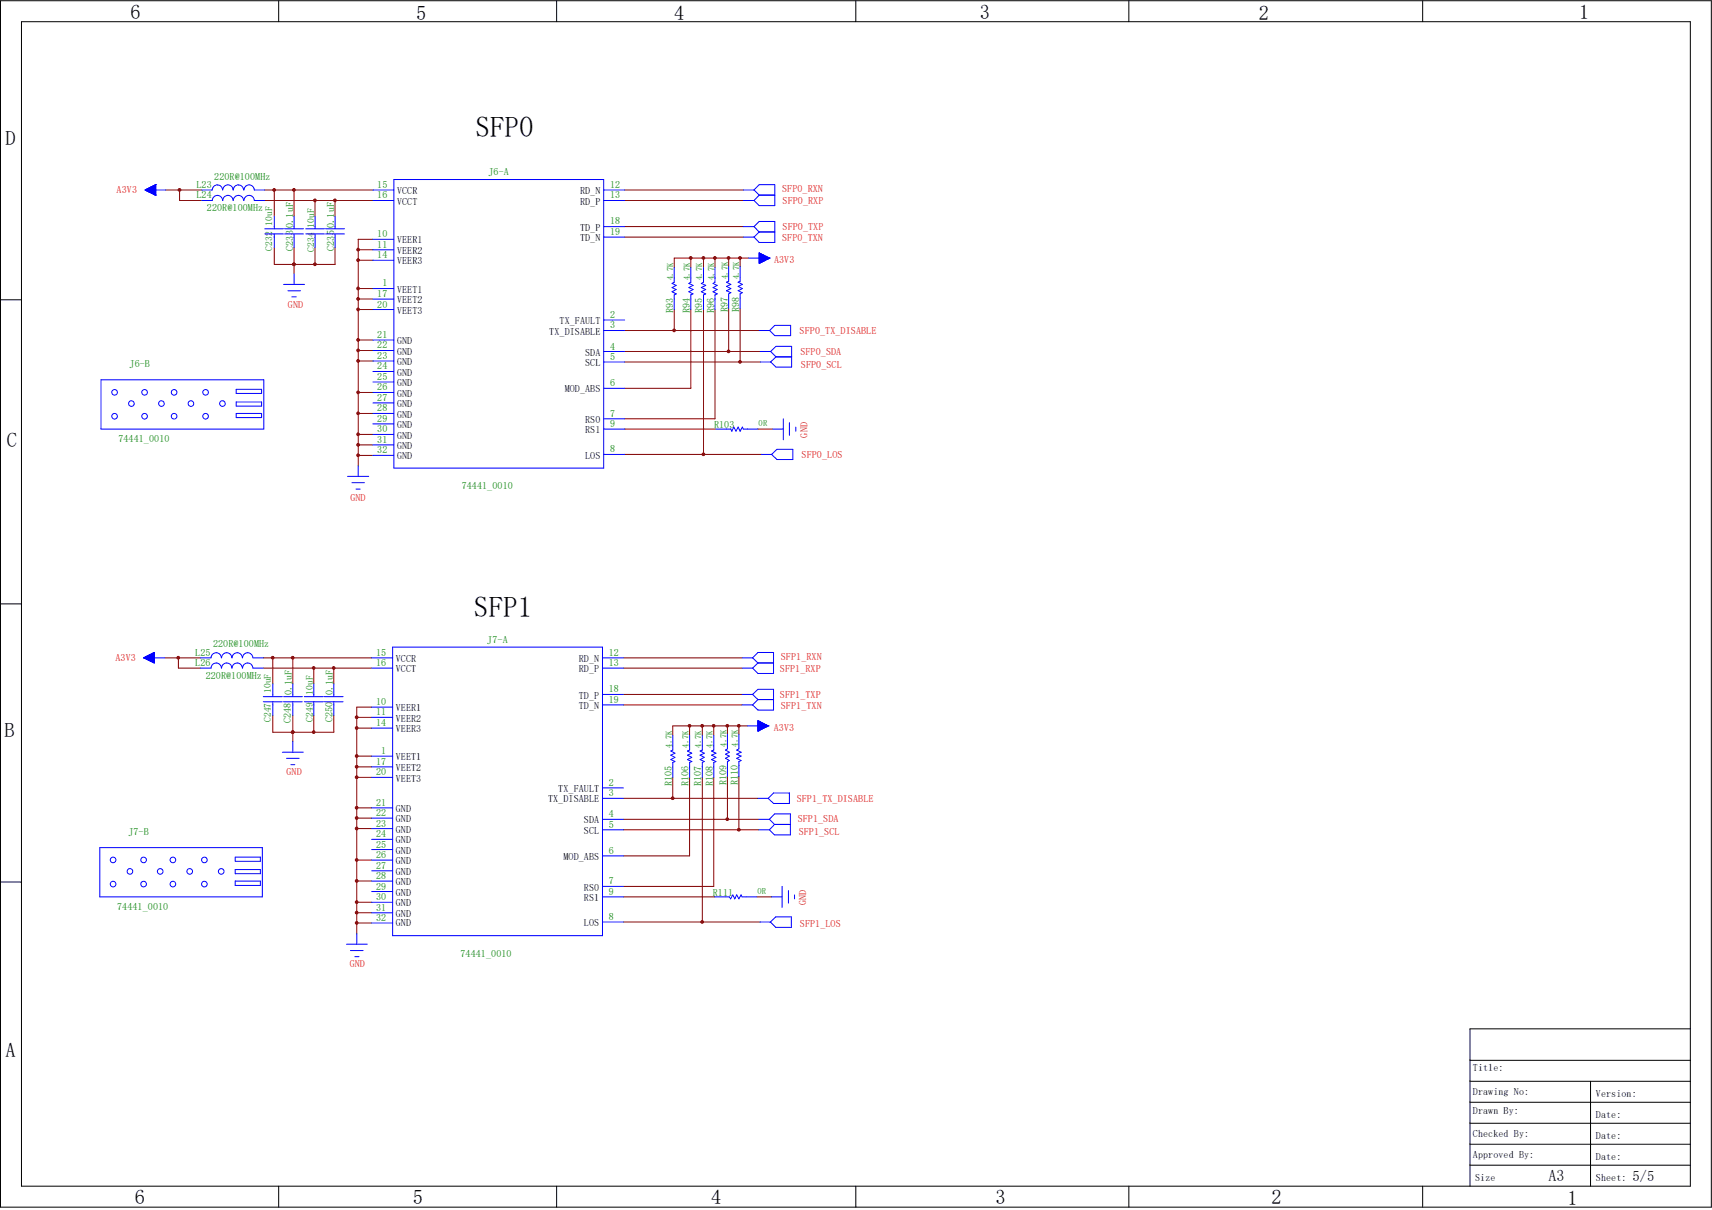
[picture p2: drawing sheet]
<svg xmlns="http://www.w3.org/2000/svg" width="297mm" height="210mm" viewBox="0 0 297 210" stroke-linecap="round" stroke-linejoin="round" font-family="sans-serif">
<g fill="none" stroke="#800000" stroke-width=".17">
<path d="M28.8 33h6.2M31.2 33v1.8h3.8M45.9 34.8h18.8M45.9 33h18.8M47.6 33v4.5M51 33v4.5M54.7 34.8v2.7M58.1 34.8v2.7M108.4 34.8h20.5M108.4 33h20.5M108.4 39.3h20.5M47.6 43v2.9h10.5v-2.9"/>
<path d="M51 45.9h.1M51 43v4.5M54.7 43v2.9M62.1 43.3h2.6M62.1 45.2h2.6M62.1 50.1h2.6M62.1 51.9h2.6M62.1 53.7h2.6M62.1 59h2.6M64.7 41.5h-2.6v39.4M108.4 41.1h20.5M108.4 57.4h23.3"/>
<path d="M117 53.7v3.7M119.8 44.8v1.6M119.8 53.7v13.7h-11.4M122 44.8v1.6M122 53.7v25.2M124 44.8v1.6M124 53.7v19h-15.6M126.4 44.8v1.5M126.4 53.6v7.4M128.4 44.8v1.5M128.4 53.6v9.2M129.9 44.8h-12.9v1.6"/>
<path d="M62.1 60.8h2.6M62.1 62.7h2.6M62.1 68.1h2.6M62.1 71.8h2.6M62.1 75.4h2.6M62.1 77.2h2.6M62.1 79h2.6M108.4 61h23.5M108.4 62.8h23.5M108.4 74.5h15.8M108.4 78.9h23.7M131.5 74.5h2.6"/>
<path d="M28.6 114.2h6.2M30.9 114.2v1.8h3.9M45.7 116h18.8M45.7 114.2h18.8M47.3 114.2v4.5M50.8 114.2v4.5M54.4 116v2.7M57.9 116v2.7M108.2 116h20.5M108.2 114.2h20.5M47.3 124.2v2.9h10.6v-2.9M50.8 127.1h.1"/>
<path d="M50.8 124.2v4.5M54.4 124.2v2.9M61.9 124.5h2.6M61.9 126.4h2.6M61.9 131.2h2.6M61.9 133.1h2.6M61.9 134.9h2.6M64.5 122.7h-2.6v39.4M108.2 120.5h20.5M108.2 122.3h20.5M108.2 138.6h23.3M116.7 134.9v3.7"/>
<path d="M119.6 126v1.6M119.6 134.9v13.6h-11.4M121.8 126v1.6M121.8 134.9v25.1M123.8 126v1.6M123.8 134.9v18.9h-15.6M126.2 126v1.4M126.2 134.7v7.5M128.2 126v1.4M128.2 134.7v9.3M129.7 126h-13v1.6M61.9 140.2h2.6"/>
<path d="M61.9 142h2.6M61.9 143.8h2.6M61.9 149.3h2.6M61.9 152.9h2.6M61.9 156.6h2.6M61.9 158.4h2.6M108.2 142.2h23.5M108.2 144h23.5M108.2 155.7h15.8M131.3 155.7h2.6M61.9 160.2h2.6M108.2 160h23.6"/>
</g>
<circle cx="62.1" cy="43.3" r=".23" fill="#800000"/>
<circle cx="62.1" cy="43.3" r=".23" fill="none" stroke="#800000" stroke-width=".17"/>
<circle cx="62.1" cy="45.1" r=".23" fill="#800000"/>
<circle cx="62.1" cy="45.1" r=".23" fill="none" stroke="#800000" stroke-width=".17"/>
<circle cx="62.1" cy="50.1" r=".23" fill="#800000"/>
<circle cx="62.1" cy="50.1" r=".23" fill="none" stroke="#800000" stroke-width=".17"/>
<circle cx="62.1" cy="51.9" r=".23" fill="#800000"/>
<circle cx="62.1" cy="51.9" r=".23" fill="none" stroke="#800000" stroke-width=".17"/>
<circle cx="62.1" cy="53.7" r=".23" fill="#800000"/>
<circle cx="62.1" cy="53.7" r=".23" fill="none" stroke="#800000" stroke-width=".17"/>
<circle cx="62.1" cy="59" r=".23" fill="#800000"/>
<circle cx="62.1" cy="59" r=".23" fill="none" stroke="#800000" stroke-width=".17"/>
<circle cx="62.1" cy="60.8" r=".23" fill="#800000"/>
<circle cx="62.1" cy="60.8" r=".23" fill="none" stroke="#800000" stroke-width=".17"/>
<circle cx="62.1" cy="62.6" r=".23" fill="#800000"/>
<circle cx="62.1" cy="62.6" r=".23" fill="none" stroke="#800000" stroke-width=".17"/>
<circle cx="62.1" cy="68.1" r=".23" fill="#800000"/>
<circle cx="62.1" cy="68.1" r=".23" fill="none" stroke="#800000" stroke-width=".17"/>
<circle cx="62.1" cy="71.7" r=".23" fill="#800000"/>
<circle cx="62.1" cy="71.7" r=".23" fill="none" stroke="#800000" stroke-width=".17"/>
<circle cx="62.1" cy="75.4" r=".23" fill="#800000"/>
<circle cx="62.1" cy="75.4" r=".23" fill="none" stroke="#800000" stroke-width=".17"/>
<circle cx="62.1" cy="77.2" r=".23" fill="#800000"/>
<circle cx="62.1" cy="77.2" r=".23" fill="none" stroke="#800000" stroke-width=".17"/>
<circle cx="62.1" cy="79" r=".23" fill="#800000"/>
<circle cx="62.1" cy="79" r=".23" fill="none" stroke="#800000" stroke-width=".17"/>
<circle cx="47.6" cy="33" r=".23" fill="#800000"/>
<circle cx="47.6" cy="33" r=".23" fill="none" stroke="#800000" stroke-width=".17"/>
<circle cx="51" cy="33" r=".23" fill="#800000"/>
<circle cx="51" cy="33" r=".23" fill="none" stroke="#800000" stroke-width=".17"/>
<circle cx="54.6" cy="34.8" r=".23" fill="#800000"/>
<circle cx="54.6" cy="34.8" r=".23" fill="none" stroke="#800000" stroke-width=".17"/>
<circle cx="58.1" cy="34.8" r=".23" fill="#800000"/>
<circle cx="58.1" cy="34.8" r=".23" fill="none" stroke="#800000" stroke-width=".17"/>
<circle cx="51" cy="45.9" r=".23" fill="#800000"/>
<circle cx="51" cy="45.9" r=".23" fill="none" stroke="#800000" stroke-width=".17"/>
<circle cx="54.6" cy="45.9" r=".23" fill="#800000"/>
<circle cx="54.6" cy="45.9" r=".23" fill="none" stroke="#800000" stroke-width=".17"/>
<circle cx="51" cy="45.9" r=".23" fill="#800000"/>
<circle cx="51" cy="45.9" r=".23" fill="none" stroke="#800000" stroke-width=".17"/>
<circle cx="31.1" cy="33" r=".23" fill="#800000"/>
<circle cx="31.1" cy="33" r=".23" fill="none" stroke="#800000" stroke-width=".17"/>
<circle cx="116.9" cy="57.3" r=".23" fill="#800000"/>
<circle cx="116.9" cy="57.3" r=".23" fill="none" stroke="#800000" stroke-width=".17"/>
<circle cx="122" cy="78.8" r=".23" fill="#800000"/>
<circle cx="122" cy="78.8" r=".23" fill="none" stroke="#800000" stroke-width=".17"/>
<circle cx="122" cy="44.8" r=".23" fill="#800000"/>
<circle cx="122" cy="44.8" r=".23" fill="none" stroke="#800000" stroke-width=".17"/>
<circle cx="124" cy="44.8" r=".23" fill="#800000"/>
<circle cx="124" cy="44.8" r=".23" fill="none" stroke="#800000" stroke-width=".17"/>
<circle cx="126.4" cy="61" r=".23" fill="#800000"/>
<circle cx="126.4" cy="61" r=".23" fill="none" stroke="#800000" stroke-width=".17"/>
<circle cx="128.4" cy="62.8" r=".23" fill="#800000"/>
<circle cx="128.4" cy="62.8" r=".23" fill="none" stroke="#800000" stroke-width=".17"/>
<circle cx="126.4" cy="44.8" r=".23" fill="#800000"/>
<circle cx="126.4" cy="44.8" r=".23" fill="none" stroke="#800000" stroke-width=".17"/>
<circle cx="119.8" cy="44.8" r=".23" fill="#800000"/>
<circle cx="119.8" cy="44.8" r=".23" fill="none" stroke="#800000" stroke-width=".17"/>
<circle cx="128.4" cy="44.8" r=".23" fill="#800000"/>
<circle cx="128.4" cy="44.8" r=".23" fill="none" stroke="#800000" stroke-width=".17"/>
<circle cx="61.9" cy="124.5" r=".23" fill="#800000"/>
<circle cx="61.9" cy="124.5" r=".23" fill="none" stroke="#800000" stroke-width=".17"/>
<circle cx="61.9" cy="126.3" r=".23" fill="#800000"/>
<circle cx="61.9" cy="126.3" r=".23" fill="none" stroke="#800000" stroke-width=".17"/>
<circle cx="61.9" cy="131.2" r=".23" fill="#800000"/>
<circle cx="61.9" cy="131.2" r=".23" fill="none" stroke="#800000" stroke-width=".17"/>
<circle cx="61.9" cy="133.1" r=".23" fill="#800000"/>
<circle cx="61.9" cy="133.1" r=".23" fill="none" stroke="#800000" stroke-width=".17"/>
<circle cx="61.9" cy="134.9" r=".23" fill="#800000"/>
<circle cx="61.9" cy="134.9" r=".23" fill="none" stroke="#800000" stroke-width=".17"/>
<circle cx="61.9" cy="140.2" r=".23" fill="#800000"/>
<circle cx="61.9" cy="140.2" r=".23" fill="none" stroke="#800000" stroke-width=".17"/>
<circle cx="61.9" cy="142" r=".23" fill="#800000"/>
<circle cx="61.9" cy="142" r=".23" fill="none" stroke="#800000" stroke-width=".17"/>
<circle cx="61.9" cy="143.8" r=".23" fill="#800000"/>
<circle cx="61.9" cy="143.8" r=".23" fill="none" stroke="#800000" stroke-width=".17"/>
<circle cx="61.9" cy="149.2" r=".23" fill="#800000"/>
<circle cx="61.9" cy="149.2" r=".23" fill="none" stroke="#800000" stroke-width=".17"/>
<circle cx="61.9" cy="152.9" r=".23" fill="#800000"/>
<circle cx="61.9" cy="152.9" r=".23" fill="none" stroke="#800000" stroke-width=".17"/>
<circle cx="61.9" cy="156.6" r=".23" fill="#800000"/>
<circle cx="61.9" cy="156.6" r=".23" fill="none" stroke="#800000" stroke-width=".17"/>
<circle cx="61.9" cy="158.4" r=".23" fill="#800000"/>
<circle cx="61.9" cy="158.4" r=".23" fill="none" stroke="#800000" stroke-width=".17"/>
<circle cx="61.9" cy="160.2" r=".23" fill="#800000"/>
<circle cx="61.9" cy="160.2" r=".23" fill="none" stroke="#800000" stroke-width=".17"/>
<circle cx="54.4" cy="115.9" r=".23" fill="#800000"/>
<circle cx="54.4" cy="115.9" r=".23" fill="none" stroke="#800000" stroke-width=".17"/>
<circle cx="57.9" cy="115.9" r=".23" fill="#800000"/>
<circle cx="57.9" cy="115.9" r=".23" fill="none" stroke="#800000" stroke-width=".17"/>
<circle cx="50.8" cy="127.1" r=".23" fill="#800000"/>
<circle cx="50.8" cy="127.1" r=".23" fill="none" stroke="#800000" stroke-width=".17"/>
<circle cx="54.4" cy="127.1" r=".23" fill="#800000"/>
<circle cx="54.4" cy="127.1" r=".23" fill="none" stroke="#800000" stroke-width=".17"/>
<circle cx="50.8" cy="127.1" r=".23" fill="#800000"/>
<circle cx="50.8" cy="127.1" r=".23" fill="none" stroke="#800000" stroke-width=".17"/>
<circle cx="30.9" cy="114.2" r=".23" fill="#800000"/>
<circle cx="30.9" cy="114.2" r=".23" fill="none" stroke="#800000" stroke-width=".17"/>
<circle cx="116.7" cy="138.5" r=".23" fill="#800000"/>
<circle cx="116.7" cy="138.5" r=".23" fill="none" stroke="#800000" stroke-width=".17"/>
<circle cx="121.8" cy="160" r=".23" fill="#800000"/>
<circle cx="121.8" cy="160" r=".23" fill="none" stroke="#800000" stroke-width=".17"/>
<circle cx="121.8" cy="126" r=".23" fill="#800000"/>
<circle cx="121.8" cy="126" r=".23" fill="none" stroke="#800000" stroke-width=".17"/>
<circle cx="123.8" cy="126" r=".23" fill="#800000"/>
<circle cx="123.8" cy="126" r=".23" fill="none" stroke="#800000" stroke-width=".17"/>
<circle cx="126.2" cy="142.2" r=".23" fill="#800000"/>
<circle cx="126.2" cy="142.2" r=".23" fill="none" stroke="#800000" stroke-width=".17"/>
<circle cx="128.2" cy="144" r=".23" fill="#800000"/>
<circle cx="128.2" cy="144" r=".23" fill="none" stroke="#800000" stroke-width=".17"/>
<circle cx="126.2" cy="126" r=".23" fill="#800000"/>
<circle cx="126.2" cy="126" r=".23" fill="none" stroke="#800000" stroke-width=".17"/>
<circle cx="119.6" cy="126" r=".23" fill="#800000"/>
<circle cx="119.6" cy="126" r=".23" fill="none" stroke="#800000" stroke-width=".17"/>
<circle cx="128.2" cy="126" r=".23" fill="#800000"/>
<circle cx="128.2" cy="126" r=".23" fill="none" stroke="#800000" stroke-width=".17"/>
<circle cx="47.3" cy="114.2" r=".23" fill="#800000"/>
<circle cx="47.3" cy="114.2" r=".23" fill="none" stroke="#800000" stroke-width=".17"/>
<circle cx="50.8" cy="114.2" r=".23" fill="#800000"/>
<circle cx="50.8" cy="114.2" r=".23" fill="none" stroke="#800000" stroke-width=".17"/>
<g fill="none" stroke="#00f" stroke-width=".17">
<path d="M25.2 33h.1M25.2 33h3.6M25.2 33l1.8 .9M25.3 32.9v.2h1.7M25.4 33.1h1.6M25.4 32.8v.3M25.6 33.2h1.4M25.6 32.7v.5M25.7 33.3h1.3M25.7 32.7v.5M25.9 33.4h1.1M25.9 32.6v.7"/>
<path d="M26 32.6v.8M26.1 33.4h.9M26.2 32.5v1h.8M26.3 32.4v1.2M26.4 33.6h.6M26.5 32.3v1.3M26.5 33.7h.5M26.6 32.2v1.5M26.7 33.7h.3M26.8 32.2v1.5M26.8 33.8h.2M26.9 32.1v1.7"/>
<path d="M27 33.9h.1M27 32h.1M27 32v1.9M27 32l-1.8 1M27 32.9l-1.8 .1M27 32.9h-1.6v.2M27 32.8h-1.5v.3M27 32.7h-1.3v.5M27 32.6h-1.2v.7M27 32.6h-1v.8M27 32.5h-.9v.9M27 32.4h-.8v1.1"/>
<path d="M27 32.3h-.6v1.3M27 32.3h-.5v1.4M27 32.2h-.3v1.5M27 32.1h-.2v1.7M35 33h1.8a.89 .89 0 0 1 .9-.9 .89 .89 0 0 1 .9 .9M35 34.8h1.8a.89 .89 0 0 1 .9-.9 .89 .89 0 0 1 .9 .9M38.7 33a.89 .89 0 0 1 .8-.9 .89 .89 0 0 1 .9 .9M38.7 34.8a.89 .89 0 0 1 .8-.9 .89 .89 0 0 1 .9 .9M40.5 33a.89 .89 0 0 1 .9-.9 .89 .89 0 0 1 .8 .9M40.5 34.8a.89 .89 0 0 1 .9-.9 .89 .89 0 0 1 .8 .9M42.3 33a.89 .89 0 0 1 .9-.9 .89 .89 0 0 1 .9 .9h1.8M42.3 34.8a.89 .89 0 0 1 .9-.9 .89 .89 0 0 1 .9 .9h1.8"/>
<path d="M45.9 39.7h3.3M47.6 37.5v2.2M49.4 39.7h3.3M51 37.5v2.2M53 39.7h3.3M54.7 37.5v2.2M56.5 39.7h3.3M58.1 37.5v2.2M64.7 33h3.6M64.7 34.8h3.6M68.3 31.2h36.4v50h-36.4zM104.7 33h3.7"/>
<path d="M104.7 34.8h3.7M104.7 39.3h3.7M128.9 33h1.9M128.9 34.8h1.9M128.9 39.3h1.9M130.8 33l.9 .9M130.8 33l.9-1h2.7v3.7h-2.7l-.9-.9M130.8 39.3l.9-.9h2.7v3.7h-2.7l-.9-1M130.8 39.3l.9 1M131.7 33.9h2.7M131.7 33.9l-.9 .9M45.9 40.6h3.3"/>
<path d="M47.6 40.6v2.4M49.2 49.4h3.6M49.4 40.6h3.3M50 50.5h2.1M50.6 51.5h.8M51 40.6v2.4M51 47.5v1.9M53 40.6h3.3M54.7 40.6v2.4M56.5 40.6h3.3M58.1 40.6v2.4M64.7 41.5h3.6"/>
<path d="M64.7 43.3h3.6M64.7 45.2h3.6M64.7 50.1h3.6M64.7 51.9h3.6M64.7 53.7h3.6M64.7 59h3.6M104.7 41.1h3.7M104.7 55.5h3.7M104.7 57.4h3.7M117 46.4v2.6l-.4 .2 .7 .3-.7 .4 .7 .3-.7 .4 .7 .4-.3 .2v2.5M119.8 46.4v2.6l-.3 .2 .7 .3-.7 .4 .7 .3-.7 .4 .7 .4-.4 .2v2.5M122 46.4v2.6l-.3 .2 .7 .3-.7 .4 .7 .3-.7 .4 .7 .4-.4 .2v2.5"/>
<path d="M124 46.4v2.6l-.3 .2 .7 .3-.7 .4 .7 .3-.7 .4 .7 .4-.4 .2v2.5M126.4 46.3v2.5l-.4 .2 .8 .4-.8 .3 .8 .4-.8 .4 .8 .3-.4 .2v2.6M128.4 46.3v2.5l-.3 .2 .7 .4-.7 .3 .7 .4-.7 .4 .7 .3-.4 .2v2.6M128.9 41.1h1.9M129.9 44.8h3.6M131.7 57.4h1.8M131.7 40.3h2.7M131.7 40.3l-.9 .8M131.7 43.9v1.8l1.8-.9M131.7 43.9l1.8 .9M131.7 45.7h.1M131.7 45.6h.3"/>
<path d="M131.7 45.6h.4M131.7 45.5h.5M131.7 45.4h.7M131.7 45.3h1M131.7 45.1h1.3M131.7 45h1.4M131.7 45h1.6M131.7 44.9h1.7M131.7 44.7h1.6v.2M131.7 44.7h1.5M131.7 44.6h1.4M131.7 44.5h1.2"/>
<path d="M131.7 44.4h1.1v.8M131.7 44.4h.9M131.7 44.3h.8M131.7 44.2h.6v1.2M131.7 44.2h.5M131.7 44.1h.4M131.7 44h.2v1.6M131.7 43.9v1.8M131.8 44v1.6M132 44v1.6M132 44.1v1.5M132.1 44.1v1.4"/>
<path d="M132.2 44.2v1.3M132.2 44.2v1.2M132.4 44.2v1.1M132.5 44.3v1M132.5 44.3v1h-.8M132.6 44.4v.9M132.7 44.4v.8M132.8 44.5v.7h-1.1M132.9 44.5v.6M133 44.5v.5M133 44.6v.4M133.1 44.6v.4"/>
<path d="M133.2 44.7v.3M133.3 44.7v.2M133.4 44.7v.1M133.5 44.8h.1M134.4 56.5h2.8v1.8h-2.8l-.9-.9zM17.5 65.9h28.3v8.6h-28.3zM41 71.8h4.4v.7h-4.4zM41 67.6h4.4v.7h-4.4zM41 69.8h4.4v.7h-4.4zM64.7 60.8h3.6M64.7 62.7h3.6M64.7 64.5h3.6"/>
<path d="M64.7 66.3h3.6M64.7 68.1h3.6M64.7 69.9h3.6M64.7 71.8h3.6M64.7 73.6h3.6M64.7 75.4h3.6M64.7 77.2h3.6M64.7 79h3.6M104.7 61h3.7M104.7 62.8h3.7M104.7 67.4h3.7M104.7 72.7h3.7"/>
<path d="M104.7 74.5h3.7M104.7 78.9h3.7M124.2 74.5h2.6l.2 .3 .3-.7 .4 .7 .4-.7 .3 .7 .4-.7 .1 .4h2.6M131.9 61h1.8M131.9 62.8h1.8M132.1 78.9h1.8M133.7 61l.9 .9M133.7 61l.9-.9h2.7v3.6h-2.7l-.9-.9M133.9 78.9l.9-.9h2.7v1.8h-2.7zM134.1 74.5h1.8M134.6 61.9h2.7M134.6 61.9l-.9 .9"/>
<path d="M135.9 72.7v3.6M136.9 73.4v2.2M138 74.1v.7M60.3 82.7h3.7M61 83.8h2.2M61.8 84.9h.7M62.1 80.9v1.8M24.9 114.2h.1M24.9 114.2h3.7M24.9 114.2l1.9-1v1.9zM25 114.1v.1M25.2 114.3h1.6"/>
<path d="M25.2 114v.3M25.3 114v.3h1.5M25.4 113.9v.5h1.4M25.6 113.8v.7M25.6 114.5h1.2M25.7 113.7v.9M25.7 114.6h1.1M25.9 113.7v.9M26 113.6v1.1M26.1 114.7h.7M26.2 113.5v1.3M26.2 114.8h.6"/>
<path d="M26.3 113.5v1.4M26.4 114.9h.4M26.5 113.4v1.5M26.5 114.9h.3M26.6 113.3v1.7M26.7 115h.1M26.8 114h-1.6v.3M26.8 113.9h-1.4v.4M26.8 113.8h-1.3v.6M26.8 113.8h-1.1v.7M26.8 113.7h-1v.9M26.8 113.7h-.8v1h.8"/>
<path d="M26.8 113.6h-.7v1.1M26.8 113.5h-.6v1.3M26.8 113.4h-.4v1.5M26.8 113.3h-.3v1.6M26.8 113.3l-.1 1.7M26.8 114.1h-1.7v.1M34.8 114.2h1.8a.89 .89 0 0 1 .9-.9 .89 .89 0 0 1 .9 .9M34.8 116h1.8a.89 .89 0 0 1 .9-.9 .89 .89 0 0 1 .9 .9M38.4 114.2a.89 .89 0 0 1 .9-.9 .89 .89 0 0 1 .9 .9M38.4 116a.89 .89 0 0 1 .9-.9 .89 .89 0 0 1 .9 .9M40.3 114.2a.89 .89 0 0 1 .8-.9 .89 .89 0 0 1 .9 .9M40.3 116a.89 .89 0 0 1 .8-.9 .89 .89 0 0 1 .9 .9"/>
<path d="M42.1 114.2a.89 .89 0 0 1 .9-.9 .89 .89 0 0 1 .9 .9M42.1 116a.89 .89 0 0 1 .9-.9 .89 .89 0 0 1 .9 .9M43.9 114.2h1.8M43.9 116h1.8M47.3 118.7v2.2M50.8 118.7v2.2M54.4 118.7v2.2M57.9 118.7v2.2M64.5 114.2h3.6M64.5 116h3.6M68.1 112.3h36.4v50.1h-36.4zM104.5 114.2h3.7"/>
<path d="M104.5 116h3.7M128.7 114.2h1.9M128.7 116h1.9M130.6 114.2l.9 .9M130.6 114.2l.9-1h2.7v3.7h-2.7l-.9-.9M131.5 115.1h2.7M131.5 115.1l-.9 .9M45.7 121.8h3.3M45.7 120.9h3.3M47.3 121.8v2.4M49 130.6h3.6M49.2 121.8h3.3"/>
<path d="M49.2 120.9h3.3M49.7 131.6h2.2M50.5 132.7h.6M50.8 121.8v2.4M50.8 128.7v1.9M52.8 121.8h3.3M52.8 120.9h3.3M54.4 121.8v2.4M56.3 121.8h3.2M56.3 120.9h3.2M57.9 121.8v2.4M64.5 122.7h3.6"/>
<path d="M64.5 124.5h3.6M64.5 126.4h3.6M64.5 131.2h3.6M64.5 133.1h3.6M64.5 134.9h3.6M104.5 120.5h3.7M104.5 122.3h3.7M104.5 136.7h3.7M104.5 138.6h3.7M116.7 127.6v2.6l-.3 .1 .7 .4-.7 .4 .7 .3-.7 .4 .7 .4-.4 .1v2.6M119.6 127.6v2.6l-.3 .1 .7 .4-.7 .4 .7 .3-.7 .4 .7 .4-.4 .1v2.6M121.8 127.6v2.6l-.3 .1 .7 .4-.7 .4 .7 .3-.7 .4 .7 .4-.4 .1v2.6"/>
<path d="M123.8 127.6v2.6l-.4 .1 .8 .4-.8 .4 .8 .3-.8 .4 .8 .4-.4 .1v2.6M126.2 127.4v2.6l-.3 .2 .6 .4-.6 .3 .6 .3-.6 .4 .6 .4-.3 .2v2.5M128.2 127.4v2.6l-.4 .2 .8 .4-.8 .3 .8 .3-.8 .4 .8 .4-.4 .2v2.5M128.7 120.5h1.9M128.7 122.3h1.9M129.7 126h3.6M130.6 120.5l.9-.9h2.7v3.6h-2.7l-.9-.9M130.6 120.5l.9 .9M131.5 126.9h.1M131.5 125.1h.1M131.5 126.4h1.1M131.5 138.6h1.8"/>
<path d="M131.5 125.2h.2v1.5M131.5 125.3h.4v1.4M131.5 125.5h.8v.9M131.5 125.6h1v.8M131.5 125.7h1.3v.5M131.5 121.4h2.7M131.5 121.4l-.9 .9M131.5 125.1v1.8M131.5 125.1l1.8 .9M131.5 126.8h.2M131.5 126.7h.3M131.5 126.7h.5"/>
<path d="M131.5 126.5h.7M131.5 126.4h.9M131.5 126.3h1.2M131.5 126.2h1.3M131.5 126.2h1.5M131.5 126.1h1.6M131.5 126h1.8M131.5 125.9h1.7M131.5 125.9h1.6M131.5 125.8h1.4M131.5 125.6h1.1M131.5 125.4h.7"/>
<path d="M131.5 125.3h.6M131.6 125.1v1.7M131.7 125.2v1.6M131.8 125.3v1.4M132 125.3v1.3M132.1 125.4v1.2h-.6M132.2 125.4v1.1M132.2 125.5v1M132.4 125.5v.9M132.5 125.6v.8M132.6 125.6v.7M132.7 125.7v.6"/>
<path d="M132.8 125.8v.4M132.9 125.8v.4M133 125.9v.2M133.1 125.9v.1M133.2 125.9v.1M133.3 126h.1M133.3 126l-1.8 .9M134.2 137.6h2.7v1.8h-2.7l-.9-.8zM17.3 147.1h28.2v8.6h-28.2zM40.8 152.9h4.4v.8h-4.4zM40.8 148.8h4.4v.7h-4.4zM40.8 150.9h4.4v.7h-4.4z"/>
<path d="M64.5 140.2h3.6M64.5 142h3.6M64.5 143.8h3.6M64.5 145.7h3.6M64.5 147.4h3.6M64.5 149.3h3.6M64.5 151.1h3.6M64.5 152.9h3.6M64.5 154.7h3.6M64.5 156.6h3.6M64.5 158.4h3.6M104.5 142.2h3.7"/>
<path d="M104.5 144h3.7M104.5 148.5h3.7M104.5 153.8h3.7M104.5 155.7h3.7M124 155.7h2.5l.2 .3 .4-.7 .4 .7 .3-.7 .4 .7 .4-.7 .1 .4h2.6M131.7 142.2h1.8M131.7 144h1.8M133.5 142.2l.9 .9M133.5 142.2l.9-.9h2.7v3.6h-2.7l-.9-.9M133.9 155.7h1.8M134.4 143.1h2.7M134.4 143.1l-.9 .9"/>
<path d="M135.7 153.8v3.7M136.8 154.6v2.2M137.8 155.3v.7M60.1 163.9h3.6M60.8 165h2.2M61.6 166h.7M61.9 162.1v1.8M64.5 160.2h3.6M104.5 160h3.7M131.8 160h1.8M133.6 160l1-.9h2.7v1.9h-2.7z"/>
<circle cx="19.9" cy="72.2" r=".49"/>
<circle cx="19.9" cy="68.1" r=".49"/>
<circle cx="22.8" cy="70" r=".49"/>
<circle cx="25.1" cy="72.2" r=".49"/>
<circle cx="25.1" cy="68.1" r=".49"/>
<circle cx="28" cy="70" r=".49"/>
<circle cx="30.2" cy="72.2" r=".49"/>
<circle cx="30.2" cy="68.1" r=".49"/>
<circle cx="33.1" cy="70" r=".49"/>
<circle cx="35.7" cy="72.2" r=".49"/>
<circle cx="35.7" cy="68.1" r=".49"/>
<circle cx="38.6" cy="70" r=".49"/>
<circle cx="19.6" cy="153.4" r=".49"/>
<circle cx="19.6" cy="149.2" r=".49"/>
<circle cx="22.5" cy="151.2" r=".49"/>
<circle cx="24.9" cy="153.4" r=".49"/>
<circle cx="24.9" cy="149.2" r=".49"/>
<circle cx="27.8" cy="151.2" r=".49"/>
<circle cx="30" cy="153.4" r=".49"/>
<circle cx="30" cy="149.2" r=".49"/>
<circle cx="32.9" cy="151.2" r=".49"/>
<circle cx="35.5" cy="153.4" r=".49"/>
<circle cx="35.5" cy="149.2" r=".49"/>
<circle cx="38.4" cy="151.2" r=".49"/>
</g>
<g fill="none" stroke="#000" stroke-width=".17">
<path d="M.1 .1h296.8v209.4h-296.8zM3.7 3.8h289.5v202.1h-289.5zM48.3 .1v3.7M96.6 .1v3.7M148.5 .1v3.7M195.8 .1v3.7M246.8 .1v3.7M.1 52h3.6M.1 104.8h3.6M.1 153.1h3.6M293.2 178.6h-38.2v27.3M255 184h38.2"/>
<path d="M255 187.7h38.2M255 191.3h38.2M255 194.9h38.2M255 198.6h38.2M275.9 187.7v18.2M48.3 205.9v3.6M96.6 205.9v3.6M148.5 205.9v3.6M195.8 205.9v3.6M246.8 205.9v3.6M255 202.2h38.2"/>
</g>
<g font-size="5">
<text x="82.5" y="23.7">SFP0</text>
<text x="82.2" y="107.1">SFP1</text>
</g>
<g font-size="3.5">
<text x="22.6" y="3.2">6</text>
<text x="72.2" y="3.4">5</text>
<text x="117" y="3.4">4</text>
<text x="170" y="3.2">3</text>
<text x="218.4" y="3.4">2</text>
<text x="273.9" y="3.2">1</text>
<text x="1" y="25.2">D</text>
<text x="1.2" y="77.5">C</text>
<text x=".8" y="127.9">B</text>
<text x="1" y="183.5">A</text>
<text x="23.4" y="209">6</text>
<text x="71.6" y="209">5</text>
<text x="123.4" y="209">4</text>
<text x="172.7" y="209">3</text>
<text x="220.6" y="209">2</text>
<text x="271.9" y="209.2">1</text>
</g>
<text font-size="2.8" x="268.6" y="205">A3</text>
<text font-size="2.5" x="283.2" y="205">5/5</text>
<g font-size="1.7" fill="#f00">
<text x="20.2" y="33.5">A3V3</text>
<text x="135.7" y="33.3">SFP0_RXN</text>
<text x="135.8" y="35.5">SFP0_RXP</text>
<text x="135.7" y="41.9">SFP0_TXN</text>
<text x="135.8" y="39.9">SFP0_TXP</text>
<text x="134.3" y="45.7">A3V3</text>
<text x="50" y="53.4">GND</text>
<text x="138.7" y="57.9">SFP0_TX_DISABLE</text>
<text x="138.9" y="61.6">SFP0_SDA</text>
<text x="138.9" y="63.8">SFP0_SCL</text>
<text x="140.1" y="75.9" transform="rotate(-90 140.1 75.9)">GND</text>
<text x="139.1" y="79.5">SFP0_LOS</text>
<text x="60.8" y="86.9">GND</text>
<text x="20" y="114.7">A3V3</text>
<text x="135.3" y="116.7">SFP1_RXP</text>
<text x="135.5" y="114.5">SFP1_RXN</text>
<text x="135.3" y="121.1">SFP1_TXP</text>
<text x="135.5" y="123.1">SFP1_TXN</text>
<text x="134.2" y="126.9">A3V3</text>
<text x="49.7" y="134.5">GND</text>
<text x="138.2" y="139.1">SFP1_TX_DISABLE</text>
<text x="138.4" y="142.7">SFP1_SDA</text>
<text x="138.6" y="144.9">SFP1_SCL</text>
<text x="138.8" y="161">SFP1_LOS</text>
<text x="139.9" y="157.1" transform="rotate(-90 139.9 157.1)">GND</text>
<text x="60.7" y="167.9">GND</text>
</g>
<g font-size="1.7" fill="#008000">
<text x="34.1" y="32.6">L23</text>
<text x="34.1" y="34.4">L24</text>
<text x="37.2" y="31.2">220R@100MHz</text>
<text x="65.4" y="32.6">15</text>
<text x="65.4" y="34.4">16</text>
<text x="84.8" y="30.4">J6-A</text>
<text x="105.8" y="32.6">12</text>
<text x="105.8" y="34.4">13</text>
<text x="35.9" y="36.6">220R@100MHz</text>
<text x="47.2" y="39.2" transform="rotate(-90 47.2 39.2)">10uF</text>
<text x="50.8" y="39.5" transform="rotate(-90 50.8 39.5)">0.1uF</text>
<text x="54.5" y="39.5" transform="rotate(-90 54.5 39.5)">10uF</text>
<text x="58" y="39.5" transform="rotate(-90 58 39.5)">0.1uF</text>
<text x="65.4" y="41.1">10</text>
<text x="105.8" y="38.9">18</text>
<text x="105.8" y="40.8">19</text>
<text x="47.2" y="43.5" transform="rotate(-90 47.2 43.5)">C232</text>
<text x="50.8" y="43.5" transform="rotate(-90 50.8 43.5)">C233</text>
<text x="54.5" y="43.7" transform="rotate(-90 54.5 43.7)">C234</text>
<text x="58" y="43.5" transform="rotate(-90 58 43.5)">C235</text>
<text x="65.4" y="43">11</text>
<text x="65.4" y="44.8">14</text>
<text x="65.4" y="51.5">17</text>
<text x="65.4" y="53.4">20</text>
<text x="66.3" y="49.7">1</text>
<text x="65.4" y="58.6">21</text>
<text x="105.8" y="55.2">2</text>
<text x="105.8" y="57">3</text>
<text x="116.8" y="54.4" transform="rotate(-90 116.8 54.4)">R93</text>
<text x="119.7" y="54.4" transform="rotate(-90 119.7 54.4)">R94</text>
<text x="121.8" y="54.4" transform="rotate(-90 121.8 54.4)">R95</text>
<text x="123.9" y="54.4" transform="rotate(-90 123.9 54.4)">R96</text>
<text x="126.2" y="54.2" transform="rotate(-90 126.2 54.2)">R97</text>
<text x="128.2" y="54.2" transform="rotate(-90 128.2 54.2)">R98</text>
<text x="22.5" y="63.7">J6-B</text>
<text x="65.4" y="60.5">22</text>
<text x="65.4" y="62.3">23</text>
<text x="65.4" y="64.1">24</text>
<text x="65.4" y="65.9">25</text>
<text x="105.8" y="60.7">4</text>
<text x="105.8" y="62.4">5</text>
<text x="65.4" y="67.7">26</text>
<text x="65.4" y="69.6">27</text>
<text x="65.4" y="71.4">28</text>
<text x="105.8" y="67">6</text>
<text x="20.5" y="76.7">74441_0010</text>
<text x="65.4" y="73.2">29</text>
<text x="65.4" y="75.1">30</text>
<text x="65.4" y="76.9">31</text>
<text x="105.8" y="72.3">7</text>
<text x="105.8" y="74.1">9</text>
<text x="123.9" y="74.3">R103</text>
<text x="65.4" y="78.7">32</text>
<text x="105.8" y="78.5">8</text>
<text x="80.1" y="84.9">74441_0010</text>
<text x="33.9" y="113.8">L25</text>
<text x="37" y="112.3">220R@100MHz</text>
<text x="65.2" y="113.8">15</text>
<text x="84.5" y="111.6">J7-A</text>
<text x="105.6" y="113.8">12</text>
<text x="33.9" y="115.6">L26</text>
<text x="35.7" y="117.8">220R@100MHz</text>
<text x="65.2" y="115.6">16</text>
<text x="105.6" y="115.6">13</text>
<text x="47" y="125.3" transform="rotate(-90 47 125.3)">C247</text>
<text x="47" y="120.3" transform="rotate(-90 47 120.3)">10uF</text>
<text x="50.5" y="125.5" transform="rotate(-90 50.5 125.5)">C248</text>
<text x="50.6" y="120.7" transform="rotate(-90 50.6 120.7)">0.1uF</text>
<text x="54.3" y="125.3" transform="rotate(-90 54.3 125.3)">C249</text>
<text x="54.3" y="120.6" transform="rotate(-90 54.3 120.6)">10uF</text>
<text x="57.7" y="125.3" transform="rotate(-90 57.7 125.3)">C250</text>
<text x="57.7" y="120.7" transform="rotate(-90 57.7 120.7)">0.1uF</text>
<text x="65.2" y="122.3">10</text>
<text x="65.2" y="124.2">11</text>
<text x="65.2" y="126">14</text>
<text x="105.6" y="120.1">18</text>
<text x="105.6" y="122">19</text>
<text x="66.1" y="130.9">1</text>
<text x="65.2" y="132.7">17</text>
<text x="65.2" y="134.5">20</text>
<text x="105.6" y="136.4">2</text>
<text x="116.5" y="136.4" transform="rotate(-90 116.5 136.4)">R105</text>
<text x="119.5" y="136.4" transform="rotate(-90 119.5 136.4)">R106</text>
<text x="121.7" y="136.4" transform="rotate(-90 121.7 136.4)">R107</text>
<text x="123.7" y="136.4" transform="rotate(-90 123.7 136.4)">R108</text>
<text x="126" y="136.3" transform="rotate(-90 126 136.3)">R109</text>
<text x="128" y="136.3" transform="rotate(-90 128 136.3)">R110</text>
<text x="65.2" y="139.8">21</text>
<text x="65.2" y="141.6">22</text>
<text x="65.2" y="143.5">23</text>
<text x="105.6" y="138.2">3</text>
<text x="105.6" y="141.8">4</text>
<text x="105.6" y="143.6">5</text>
<text x="22.3" y="144.9">J7-B</text>
<text x="65.2" y="145.3">24</text>
<text x="65.2" y="147.1">25</text>
<text x="65.2" y="148.9">26</text>
<text x="105.6" y="148.2">6</text>
<text x="65.2" y="150.7">27</text>
<text x="65.2" y="152.6">28</text>
<text x="65.2" y="154.4">29</text>
<text x="105.6" y="153.5">7</text>
<text x="105.6" y="155.3">9</text>
<text x="123.7" y="155.5">R111</text>
<text x="20.3" y="157.9">74441_0010</text>
<text x="65.2" y="156.2">30</text>
<text x="65.2" y="158">31</text>
<text x="65.2" y="159.9">32</text>
<text x="105.6" y="159.7">8</text>
<text x="79.9" y="166.1">74441_0010</text>
</g>
<g font-size="1.7">
<text x="68.9" y="33.7">VCCR</text>
<text x="68.9" y="35.5">VCCT</text>
<text x="100.6" y="33.7">RD_N</text>
<text x="100.6" y="35.5">RD_P</text>
<text x="100.6" y="40">TD_P</text>
<text x="100.6" y="41.9">TD_N</text>
<text x="68.9" y="42.2">VEER1</text>
<text x="68.9" y="44.1">VEER2</text>
<text x="68.9" y="45.9">VEER3</text>
<text x="68.9" y="50.8">VEET1</text>
<text x="68.9" y="52.6">VEET2</text>
<text x="68.9" y="54.4">VEET3</text>
<text x="68.9" y="59.7">GND</text>
<text x="95.3" y="58.1">TX_DISABLE</text>
<text x="97.1" y="56.3">TX_FAULT</text>
<text x="68.9" y="61.6">GND</text>
<text x="68.9" y="63.4">GND</text>
<text x="68.9" y="65.2">GND</text>
<text x="101.5" y="61.7">SDA</text>
<text x="101.5" y="63.5">SCL</text>
<text x="68.9" y="67">GND</text>
<text x="68.9" y="68.8">GND</text>
<text x="68.9" y="70.7">GND</text>
<text x="98" y="68.1">MOD_ABS</text>
<text x="68.9" y="72.5">GND</text>
<text x="68.9" y="74.3">GND</text>
<text x="68.9" y="76.1">GND</text>
<text x="68.9" y="77.9">GND</text>
<text x="101.5" y="73.4">RS0</text>
<text x="101.5" y="75.2">RS1</text>
<text x="68.9" y="79.6">GND</text>
<text x="101.5" y="79.6">LOS</text>
<text x="68.7" y="114.9">VCCR</text>
<text x="68.7" y="116.7">VCCT</text>
<text x="100.4" y="114.9">RD_N</text>
<text x="100.4" y="116.7">RD_P</text>
<text x="68.7" y="123.4">VEER1</text>
<text x="68.7" y="125.2">VEER2</text>
<text x="100.4" y="121.2">TD_P</text>
<text x="100.4" y="123.1">TD_N</text>
<text x="68.7" y="127.1">VEER3</text>
<text x="68.7" y="132">VEET1</text>
<text x="68.7" y="133.8">VEET2</text>
<text x="68.7" y="135.6">VEET3</text>
<text x="96.9" y="137.5">TX_FAULT</text>
<text x="68.7" y="140.9">GND</text>
<text x="68.7" y="142.7">GND</text>
<text x="95.1" y="139.3">TX_DISABLE</text>
<text x="101.3" y="142.9">SDA</text>
<text x="68.7" y="144.5">GND</text>
<text x="68.7" y="146.4">GND</text>
<text x="68.7" y="148.2">GND</text>
<text x="68.7" y="150">GND</text>
<text x="97.7" y="149.3">MOD_ABS</text>
<text x="101.3" y="144.7">SCL</text>
<text x="68.7" y="151.8">GND</text>
<text x="68.7" y="153.6">GND</text>
<text x="68.7" y="155.4">GND</text>
<text x="101.3" y="154.6">RS0</text>
<text x="68.7" y="157.3">GND</text>
<text x="68.7" y="159.1">GND</text>
<text x="68.7" y="160.7">GND</text>
<text x="101.3" y="156.4">RS1</text>
<text x="101.3" y="160.7">LOS</text>
<text x="255.5" y="185.8">Title:</text>
<text x="255.5" y="190">Drawing No:</text>
<text x="276.9" y="190.4">Version:</text>
<text x="255.5" y="197.3">Checked By:</text>
<text x="255.5" y="193.3">Drawn By:</text>
<text x="276.9" y="197.7">Date:</text>
<text x="276.9" y="194.1">Date:</text>
<text x="255.5" y="201">Approved By:</text>
<text x="276.9" y="201.3">Date:</text>
<text x="255.9" y="205">Size</text>
<text x="276.9" y="205">Sheet:</text>
</g>
<g font-size="1.5" fill="#008000">
<text x="116.8" y="48.6" transform="rotate(-90 116.8 48.6)">4.7K</text>
<text x="119.7" y="48.6" transform="rotate(-90 119.7 48.6)">4.7K</text>
<text x="121.8" y="48.6" transform="rotate(-90 121.8 48.6)">4.7K</text>
<text x="123.9" y="48.6" transform="rotate(-90 123.9 48.6)">4.7K</text>
<text x="126.2" y="48.4" transform="rotate(-90 126.2 48.4)">4.7K</text>
<text x="128.2" y="48.4" transform="rotate(-90 128.2 48.4)">4.7K</text>
<text x="131.6" y="74">0R</text>
<text x="116.5" y="129.8" transform="rotate(-90 116.5 129.8)">4.7K</text>
<text x="119.4" y="129.8" transform="rotate(-90 119.4 129.8)">4.7K</text>
<text x="121.7" y="129.8" transform="rotate(-90 121.7 129.8)">4.7K</text>
<text x="123.6" y="129.8" transform="rotate(-90 123.6 129.8)">4.7K</text>
<text x="126" y="129.6" transform="rotate(-90 126 129.6)">4.7K</text>
<text x="128" y="129.6" transform="rotate(-90 128 129.6)">4.7K</text>
<text x="131.4" y="155.1">0R</text>
</g>
</svg>
